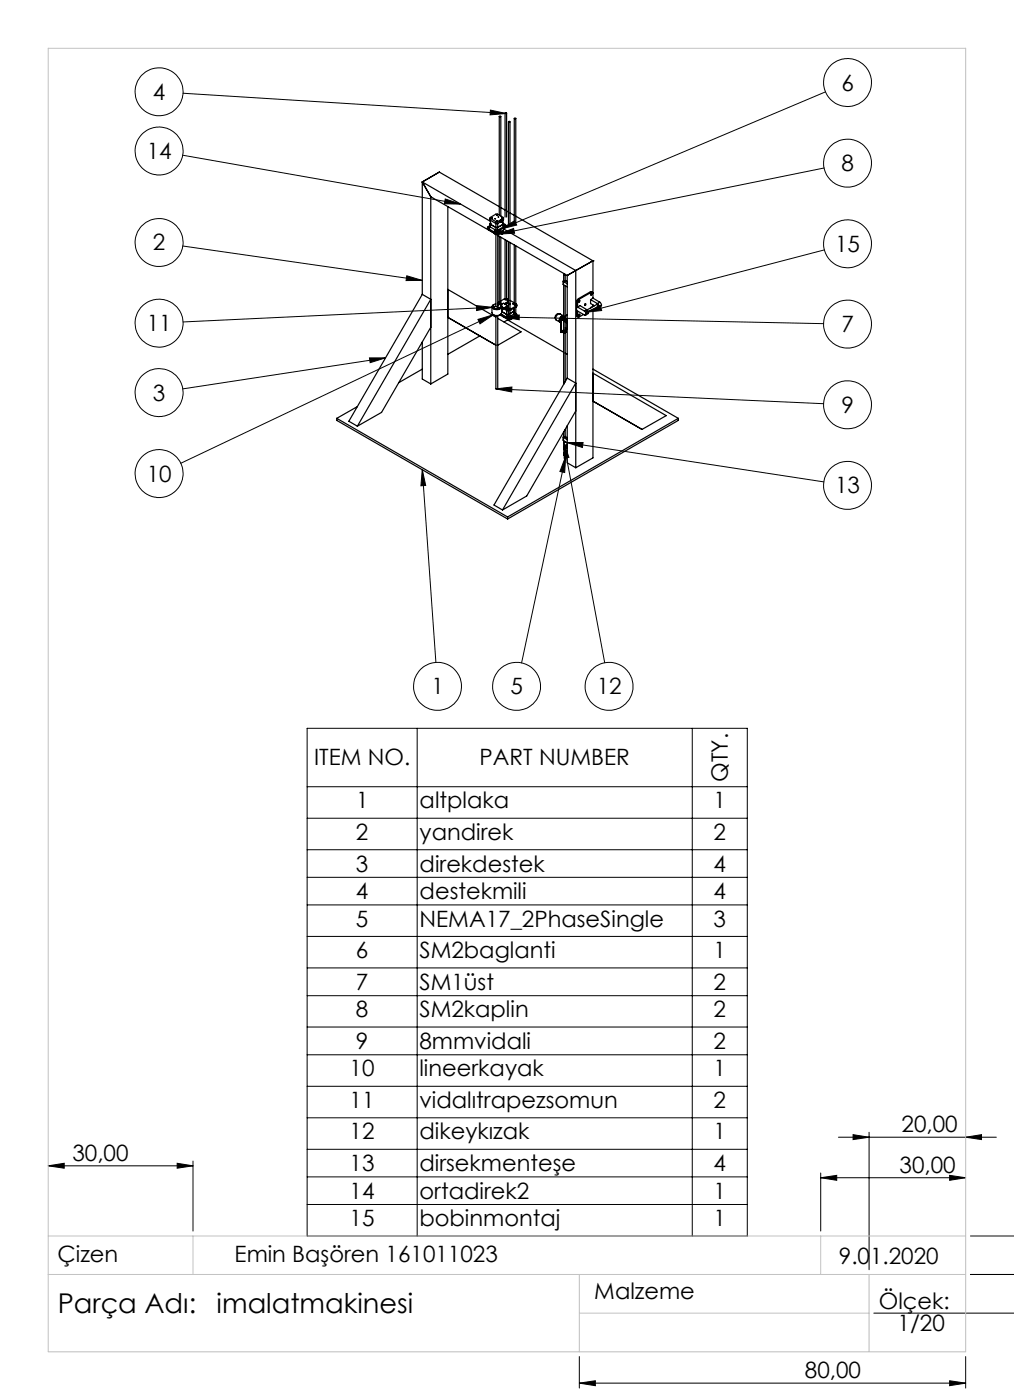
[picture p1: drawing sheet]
<svg xmlns="http://www.w3.org/2000/svg" width="210mm" height="290mm" viewBox="0 0 210 290" stroke-linecap="round" stroke-linejoin="round" font-family="sans-serif">
<g fill="none" stroke="#000" stroke-width=".21">
<path d="M37.9 19.3l66.9 4.2M171 19l-67.2 28.4M37.9 32.2l57.5 10.1M101.6 22.8l3.2 .7-3.3 .3zM170.7 34.8l-67.5 13.7M37.9 51l49.6 7.1M84.2 57.1l3.3 1h-3.4zM92.2 41.2l3.2 1.1-3.4-.1zM103.2 48.5l3.2-1.2 .2 1zM103.8 47.4l2.8-1.7 .4 .9zM170.7 51.8l-49.4 12.9M76.5 74.1h3.3l-3.1 1z"/>
<path d="M79.8 74.1l-41.9 6.5M98.7 63.3l3.3 .4-3.3 .6zM99 66.2l3.2-1-2.8 1.9zM102 63.7l-64.1 3M102.2 65.2l-64.8 30.8M104.2 65.7l3.3-.5v1zM104.2 65.7l66.4 1.3M121.3 64.7l3.1-1.3 .2 .9zM87.5 97.3l2.8 39.9M87.5 97.3l.7 3.3h-1zM102.7 80.6l67.9 3M102.7 80.6l3.3-.4v1z"/>
<path d="M116.7 91.6l8.5 45.7M116.7 91.6l1.1 3.1-1 .2zM117.2 94.5l-9.2 42.8M117.2 94.5l-.3 3.4-.9-.2zM117.4 91.7l53.2 8.1M117.4 91.7h3.4l-.2 1zM63.6 150.9h91.2v105.1h-91.2zM86.4 150.9v105.1M143.4 150.9v105.1M63.6 169.5h91.2M63.6 176h91.2M63.6 163h91.2"/>
<path d="M63.6 181.7h91.2M63.6 187.4h91.2M63.6 194h91.2M63.6 200.5h91.2M63.6 206.3h91.2M63.6 212.7h91.2M63.6 218.5h91.2M63.6 225h91.2M63.6 231.5h91.2M63.6 238.1h91.2M173.6 235.6h32.7M176.7 235l3.3 .6-3.3 .5z"/>
<path d="M180 234.5v28.5M200 235.6l3.3-.6v1.1zM10 241.5l3.3-.5v1zM10 241.5h30M36.7 241l3.3 .5-3.3 .5zM40 240.5v14.5M63.6 243.8h91.2M63.6 249.5h91.2M170 244l3.3-.5v1zM170 243v12M170 244h30M196.7 243.5l3.3 .5-3.3 .5z"/>
<path d="M201 256h9.1M181 272h29.1M201 264h9.1M120 286.5l3.3-.5v1zM120 281v6.5M120 286.5h80M196.7 286l3.3 .5-3.3 .5zM200 281v6.5"/>
<circle cx="32.9" cy="19" r="5"/>
<circle cx="175.5" cy="17.1" r="5"/>
<circle cx="33" cy="31.3" r="5"/>
<circle cx="175.5" cy="33.8" r="5"/>
<circle cx="32.9" cy="50.2" r="5"/>
<circle cx="175.5" cy="50.5" r="5"/>
<circle cx="33" cy="67" r="5"/>
<circle cx="175.5" cy="67.1" r="5"/>
<circle cx="32.9" cy="81.3" r="5"/>
<circle cx="33" cy="98.1" r="5"/>
<circle cx="175.5" cy="83.8" r="5"/>
<circle cx="175.5" cy="100.5" r="5"/>
<circle cx="90.6" cy="142.2" r="5"/>
<circle cx="107" cy="142.2" r="5"/>
<circle cx="126.1" cy="142.2" r="5"/>
</g>
<path d="M10 10h190v270h-190zM10 256h190M40 256v8M170 256v8M10 264h190M120 264v16M120 272h60M180 264v16" fill="none" stroke="#c0c0c0" stroke-width=".21"/>
<g fill="#000">
<path d="M101.6 22.8l3.2 .7-3.3 .3zM103.8 47.4l2.8-1.7 .4 .9zM103.2 48.5l3.2-1.2 .2 1zM121.3 64.7l3.1-1.3 .2 .9zM104.2 65.7l3.3-.5v1zM102.7 80.6l3.3-.4v1zM117.4 91.7h3.4l-.2 1zM117.2 94.5l-.3 3.4-.9-.2zM116.7 91.6l1.1 3.1-1 .2zM87.5 97.3l.7 3.3h-1zM99 66.2l3.2-1-2.8 1.9zM76.5 74.1h3.3l-3.1 1zM84.2 57.1l3.3 1h-3.4zM98.7 63.3l3.3 .4-3.3 .6zM92.2 41.2l3.2 1.1-3.4-.1z"/>
<path d="M36.7 241l3.3 .5-3.3 .5zM10 241.5l3.3-.5v1z"/>
<path d="M120 286.5l3.3-.5v1zM196.7 286l3.3 .5-3.3 .5zM170 244l3.3-.5v1zM196.7 243.5l3.3 .5-3.3 .5zM176.7 235l3.3 .6-3.3 .5zM200 235.6l3.3-.6v1.1z"/>
</g>
<g fill="none" stroke="#000" stroke-width=".25">
<path d="M87.5 37.7l1.7 3.1M87.5 37.7l14.1 8.1M87.5 37.7l3.5-2.1 12.4 7.2M87.5 37.7v23.3M103.4 24.1v20.5M103.7 24.1v20.6M104.6 23.4v21.6M104.9 23.4v21.6M105.3 25.2v21.6M105.3 25.2h.3l-.2 .1zM105.6 25.2v21.6M106.5 24.5v21.6"/>
<path d="M106.5 24.5l.3 .1h-.2zM106.8 24.5v21.6M89.2 40.8l13.2 7.6M89.2 40.8v38.7M92.7 42.8v34.7l-3.5 2M92.7 60l10 5.7M101 47.1l.1 .4M101.1 47.3l1.1 .7M101.1 47.3v.2M101.1 47.5l1.1 .7M101.2 47.1h.3l-.2 .1zM101.5 46.7l-.5 .3 .1 .3"/>
<path d="M101.5 45.1v.5l1.3 .7h.2M101.5 46.4l.1 .6M101.6 45.2v-.2l1.2-.7 1.4 .7v.2M101.6 46.3v.2l1.1 .6M101.6 46.3h.1M101.6 45.2l1.1 .7M101.6 45.2v1.8M101.6 47l1.1 .7M101.7 45.1l.1 .1zM101.7 45.1l.1 .1M101.7 45.2h.1M101.8 45.2h.1"/>
<path d="M101.8 45.1l-.1 .1M102.2 48h.7M102.2 48.2h.7M102.2 48v.2M102.4 48.3l.3 .3 .5-.1-.6 .1zM102.5 45.3h.1zM102.7 48.6v14.9l.1 .1 .3-.1v-14.9M102.7 45.9h.3M102.7 47.1h.3M102.7 47.7h.3M102.7 45.9v1.8M102.7 47.1h.4"/>
<path d="M102.8 48.4h.1M102.8 44.5h.1zM102.8 45.7l.1 .1zM102.8 45.8h.1zM102.8 45.8h.1M102.8 44.5h.1M102.9 45.8h.1M102.9 44.5h.1M102.9 48v.2M102.9 48.2l.6-.4 .6 .1v.3M102.9 44.5h-.1M103 45.9v.4"/>
<path d="M103 47.1v.6M103.1 46.3v.8M103.1 48.8l14.4 8.3M103.2 44.9l.1 .1zM103.2 48h-.1M103.2 48.1h-.3M103.2 48.1l-.3 .1M103.2 48.1l-.4 .1M103.2 48.1l-.5 .1M103.3 48h-.1M103.3 48l-.1 .1M103.3 48.1h-.1"/>
<path d="M103.3 47.9l-.1 .1M103.3 47.9l-.2 .1M103.4 48.3l-.2 .2M103.4 47.9l-.5 .2M103.4 47.9l-.2 .2M103.4 47.9l-.6 .3M103.4 48l-.2 .1M103.4 48.2l.4 .3a.21 .21 0 0 0 .2 0 .21 .21 0 0 0 .1-.3M103.4 47.9v.4M103.4 48.9v13.8l.1 .1h.2v-13.7M103.5 45.7l.1 .1M103.5 45.7l.1 .3"/>
<path d="M103.6 46l-.6 .3M103.6 45.8l.2-.1 .1 .1M103.6 45.9l.2 .1M103.6 45.8v.2M103.7 45.9l.1 .1M103.7 43l.9 .5M103.7 45.9l-.1 .1M103.8 45.9h.1M103.8 45.9l.2 .2M103.8 45.9l.1 .1M103.8 48l.1 .1M103.8 45.8l.2 .1"/>
<path d="M103.9 45.6l-.4 .1M103.9 45.6l-.3 .2M103.9 45.6v.1M103.9 45.8l-.1 .1M103.9 45.8l-.2 .1M103.9 46h.1M103.9 45.1l.1 .1zM103.9 45.1l.1 .1M103.9 45.2h.1M104 46.1h.1M104 45.9h.1M104 45.1h.1"/>
<path d="M104 45.2h.1M104 45.9v.1M104 45.9l-.2-.1 .2 .2M104 46h.1M104 45.1l-.1 .1M104 45.1v.1M104.2 45.7v.8l-1.1 .6M104.2 46.3h.1M104.2 46.3v.2M104.2 45.2v.4M104.2 46.5v.5M104.2 45.2l-1.2 .7"/>
<path d="M104.2 45.6l-.3 .2M104.2 46.5l-1.2 .6M104.2 47l-1.2 .7M104.2 46.3l.6 .3-.1 .3M104.2 48.2l-.2 .3M104.2 47.4l15 8.6M104.2 47.4v.8M104.2 48.2h-.1M104.3 45.1l-.1 .5M104.3 46.4l-.1 .6M104.4 46.7l.2 .1h-.2zM104.6 49.7v12.4"/>
<path d="M104.7 46.9l-1.8 1.1M104.7 46.9v.2M104.7 47.1l-.5 .3M104.8 46.7l-.1 .4M104.9 49.8v12.3M104.9 43.7l.4 .2M105.3 50v13.9M105.6 50.2v13.7M105.6 44.1l.9 .5M106.5 50.7v12.5M106.8 50.9v12.3M106.8 44.8l16 9.2"/>
<path d="M116.6 58.2l.1 .8M116.7 58.3l.8 .5M116.7 58.3v.7M116.7 59l.8 .4M116.7 58.2l.1 .1 .3-.1M116.7 58.1v.2M116.7 56.9v1.4M116.7 59v7.1M117.1 58.1h.1M117.1 56.9v1.4M117.1 59.2v6.9M117.1 58.1l.4 .3"/>
<path d="M117.5 57.1v21.2M117.5 57.1h.1M119.2 56l-1.7 1.1M119.2 56v40.9M122.8 54v7.8M122.8 54l-3.6 2M122.8 54h.1M87.5 61l1.7 1-15.2 26.3M87.5 61l-15.3 26.3 1.8 1M87.5 70.9v7.6l1.7 1M87.5 76.5l-5 2.8M89.2 67.8l-10.2 17.6-5 2.9"/>
<path d="M92.7 65.7l10 5.8-1.6-.9M99.4 69.6l-6.7 3.8M101.9 63.6v1.2a1.18 1.18 0 0 0 2 0v-1.2M102 63.4v.2M102.1 65.1a1.25 1.25 0 0 0 1.6 0l1.4 .9M102.1 63.2a.56 .56 0 0 0-.1 .7 .56 .56 0 0 0 .7 .2l.8-.1 .3-.1 .1-.4M102.2 63.5h.2l-.2 .1zM102.2 63.6h.2M102.7 63l-.5 .1-.2 .5M102.7 65.4l.1 15.2h.3v-15.2M103.1 63.1h.1l-.1 .1M103.1 63.2h.1"/>
<path d="M103.1 66l4.8 2.7-4.8 2.8M103.1 63.7l.3 .1zM103.2 63h-.1a.5 .5 0 0 1 .6 .3 .5 .5 0 0 1-.3 .6l-.8 .1-.6-.4M103.2 63.8h.2M103.2 62.7v.3M103.3 63h.1M103.3 63l.4 .2M103.4 62.5l-.2 .2 .1 .3M103.5 65.2l1.6 1M103.6 63.2l.6-.4 .9 .5M103.8 63.3l.2 .1M103.8 63.4a1.01 1.01 0 0 1-.8 .7 1.01 1.01 0 0 1-1-.4v-.1"/>
<path d="M103.8 65l1.2 .7M104 63.6l.1 .2h.3M104 63.4l-.1 .1M104 63.4v.2M104 64.6l.9 .5M104 64.6l1 .5M104 63.6l.4 .2M104.1 62.9l-.1 .1M104.3 63.9l.7 .4M104.4 66.7l.7-.4 11.6 6.7M104.5 63.8l.6 .4M104.6 61.9l-.9 .5"/>
<path d="M104.6 62l.1 .1 .2-.1M104.7 63.7l.4 .3M104.7 62.9l.1 .1zM104.9 61.9l.4 .1M104.9 64.3v.8M104.9 65.1h.4M105 64.3h.3M105 65.1h.3M105 65.7h.3M105 64.1v.2M105 65.1v.6M105 63.3h.3"/>
<path d="M105.1 63.6h.1zM105.1 62.3l.1 .1zM105.1 63.3l-1 .8-.2 .6M105.1 66h.7M105.1 66.2l.3 .1 .4-.1M105.1 64h.7M105.1 64.2h.7M105.1 63.3l-.7 .5M105.1 64v.2M105.1 66v.2M105.3 64.3v1.5l.1 .2 .2-.1v-1.6M105.3 63.8l.1 .1 .2-.1"/>
<path d="M105.3 62.6l-.6 .1-.1 .3 .7-.2M105.3 64.3h.1M105.3 65.1h.1M105.3 65.7h.1M105.6 62.8v.3M105.6 63l.1 .1M105.6 62.2l.9 .5M105.8 64v.2M105.8 66v.2M106.2 62.9l.1 .1zM106.4 64.3l.1 .2-.9 .5 .8-.5M106.4 63.8v1.3"/>
<path d="M106.4 65.1l-.8 .4M106.5 65.1l.1 .1 .2-.1M106.5 64.8h.1M106.5 63.1l.1 .1 .2-.1M106.5 65l-.1 .1M106.5 63.8v1.4M106.8 64.9a.22 .22 0 0 1 .2 .2 .22 .22 0 0 1-.1 .3M106.8 62.9a.24 .24 0 0 1 .2 .2 .24 .24 0 0 1-.1 .3M106.8 63.6v1.6M106.9 65.4l-1.1 .6M106.9 63.4v.2M106.9 65.4v.2"/>
<path d="M106.9 65.6l-1.1 .6M106.9 63.4l-1.1 .6M106.9 63.6l-1.1 .6M107 65.2l-.1 .4M107 63.2l-.1 .4M115.3 66.3l.7 .4M116 65a.76 .76 0 0 0-.9 .4 .76 .76 0 0 0 .2 .9M116 65a.84 .84 0 0 0-.8 .5 .84 .84 0 0 0 .1 .8M116 65l.7 .4M116.1 66l.1 2.9M116.1 66h.1M116.2 65.8l-.2 .4 .1 .1"/>
<path d="M116.2 65.8l-.2 .3 .1 .4M116.2 65.6v.2M116.2 66v2.9M116.2 65.6l.3 .2M116.2 65.6l.2-.1 .3 .2M116.2 65.8l.1 .1M116.3 66.1l.3 .1M116.3 66.1l.3 .2M116.3 68.6l.3 .3M116.3 68.6l.3 .2M116.4 68.8l-.2 .1M116.6 66.2h.6"/>
<path d="M116.6 66.3h.6M116.6 68.8h.6M116.6 68.9h.6M116.6 66.2v.1M116.6 68.8v.1M116.7 66l.1 .1M116.7 68.6l.2 .1 .2-.1M116.7 65.5a.77 .77 0 0 0-.8 .4 .77 .77 0 0 0 .2 .9M116.7 66.4v2.2M116.7 68.9v10.7M116.7 65.8l-.4 .3M116.7 65.7l-.5 .3"/>
<path d="M116.7 68.3l-.4 .3M116.7 65.6l-.6 .4M117.1 65.8l.2 .3-.1 .1M117.1 66l-.3 .1M117.1 68.3l.2 .3-.1 .2M117.1 66.4v2.2M117.1 68.9v10.2M117.1 66.7l.3 .2M117.1 67.9l.3 .3M117.1 73.1l.4 .3M117.2 66.2v.1M117.2 68.8v.1"/>
<path d="M117.3 66.4l.2 .5M117.3 66.2l-.1 .1M117.3 68.6l-.1 .3M117.3 66.1v.1M117.4 68.1v.1M117.4 66.2h-.1M117.4 66.9l.1 .1M117.4 66.9v1.3M117.4 68.2l-.3 .2M117.5 66.4v.1M117.5 66.1l-.2 .2 .2 .5M117.5 65.3l-.4 .3"/>
<path d="M117.5 65.2l-.4 .3M117.5 78.3l-15.2 26.3 1.8 1M117.5 78.3l1.7 1.1-15.1 26.2M119.4 65.4l.3 .3M119.4 65.4l.2 .1M119.4 62.5v2.9M119.4 62.5l.2 .1M119.6 62.6v1M119.6 63.6l1.4 .8M119.6 63.6l.5-.3 1.4 .9M119.8 61.9l-.4 .6M119.8 61.9l.2 .1"/>
<path d="M119.9 62.2l-.1 .2M119.9 65.1l-.1 .2M119.9 62.2a.18 .18 0 0 1 .2 .3 .16 .16 0 0 1-.3 0zM119.9 65.1a.16 .16 0 0 1 .2 .2 .16 .16 0 0 1-.3 .1zM120 62l-.3 .2-.1 .4M120.9 65.1l-.9 .5a.2 .2 0 0 1-.3 .1 .2 .2 0 0 1-.1-.2M121 64.4l.4 .6M121.2 63l-.1 .1M121.4 65a.21 .21 0 0 1-.1 .3 .21 .21 0 0 1-.3-.1l-1.4-.8v1.1M121.5 64.2l.4 .6M121.5 64.2l-.5 .2M121.6 64.2l2-1.1 .2 .2v.2l-2 1.1"/>
<path d="M121.9 64.8l-.6 .5M121.9 64.8l-.5 .2M122.3 60.4l.4 .1M122.3 60.4l.1 .2M122.3 60.4l-2.5 1.5M122.3 62.1v.8l.8 .4M122.3 62.1l1.4 .8M122.4 60.8l-.1 .2M122.4 63.7v.1M122.4 60.6a.21 .21 0 0 1 .3-.1 .21 .21 0 0 1 .1 .3M122.4 60.6l-2.4 1.4M122.6 63.7l-.3 .1"/>
<path d="M122.8 63.2v.3M122.8 64.1v30.7l-3.6 2.1M122.8 61.8l-.5 .3M122.8 61.8l1.4 .8M122.8 77.3l15.2 8.8-5 2.9-10.2-5.9M122.8 76.5l17.7 10.2M123.7 62.9l.4 .6M124.1 63.5a.24 .24 0 0 1-.2 .3 .24 .24 0 0 1-.3-.2M124.2 62.6l.4 .6M124.2 62.6l-.5 .3M124.6 63.2l-.6 .5M124.6 63.2l-.5 .3"/>
<path d="M69.7 86.7l35.4 20.4M69.7 86.7v.4l35.4 20.4M74 84.2l-4.3 2.5M116.6 90.5l.1 .8M116.7 90.6v.7M116.7 90.6l.8 .5M116.7 91.3l.8 .4M116.7 90.5l.1 .1 .3-.1M116.7 90.4v.2M116.7 91.6h.1M116.7 89.5v1M116.7 91.3v.3"/>
<path d="M116.8 92.4v.7l.7 .4M116.8 93.9v.4M116.8 93.7v.2l.7 .4-.7-.3M116.8 92.6l.7 .3M116.8 92.6v1.7M116.8 94.3l.4 .2M117.1 94.7h.1M117.1 94.6h.1M117 92.4l.1 .1zM117 92.4h.1M117 92.4l.1 .1M117 92.4v.1"/>
<path d="M117 92.5h.1M117.1 91.5l-.1 .2-.3-.1M117.1 89v1.5M117.1 94.7l.2-.1zM117.1 90.4l.4 .3M117.1 92.4l-.1 .1M117.2 94.5l.1 .1M117.2 94.3l.1 .1M117.2 94.3l.2 .2M117.2 94.3l.3 .1M117.2 94.5l-.2 .1M117.2 94.5h.2"/>
<path d="M117.3 94.6v.1M117.3 94.6l-.2 .1M117.3 94.6l-.2 .2M117.3 94.6l-.1 .1M117.3 94.7h.1M117.3 94.7h.2M117.4 94.6l-.1 .1M117.4 94.5l.1 .2M117.5 92l-.7 .3v.3M117.5 92.3v.4M117.5 92.4v.2M117.5 88.2v7.7l1.7 1"/>
<path d="M117.5 94.4l-.1 .1M119.2 85.1l-10.1 17.6-5 2.9M140.5 86.7l-35.4 20.4M140.5 86.7v.4l-35.4 20.4M105.1 107.1v.4"/>
<circle cx="103.6" cy="24.2" r=".12"/>
<circle cx="104.8" cy="23.4" r=".13"/>
<circle cx="102.5" cy="47.9" r=".11"/>
<circle cx="102.8" cy="48.4" r=".08"/>
<circle cx="103.8" cy="48.1" r=".1"/>
<circle cx="116.9" cy="56.9" r=".13"/>
<circle cx="121.2" cy="63.1" r=".17"/>
<circle cx="122.5" cy="61" r=".17"/>
</g>
<g font-size="5.6">
<text x="12" y="272">Parça Adı:</text>
<text x="44.9" y="272">imalatmakinesi</text>
</g>
<g font-size="4.7">
<text x="31.7" y="20.7">4</text>
<text x="174.3" y="18.8">6</text>
<text x="30.4" y="32.9">14</text>
<text x="174.3" y="35.5">8</text>
<text x="31.7" y="51.9">2</text>
<text x="173" y="52.2">15</text>
<text x="30.4" y="68.6">11</text>
<text x="174.3" y="68.8">7</text>
<text x="31.7" y="83">3</text>
<text x="174.3" y="85.5">9</text>
<text x="30.4" y="99.7">10</text>
<text x="173" y="102.2">13</text>
<text x="89.3" y="143.8">1</text>
<text x="105.7" y="143.8">5</text>
<text x="123.6" y="143.8">12</text>
<text x="65.1" y="158.6">ITEM NO.</text>
<text x="99.3" y="158.6">PART NUMBER</text>
<text x="150.8" y="162" transform="rotate(-90 150.8 162)">QTY.</text>
<text x="73.7" y="167.5">1</text>
<text x="86.9" y="167.5">altplaka</text>
<text x="147.8" y="167.5">1</text>
<text x="73.7" y="174">2</text>
<text x="86.9" y="174">yandirek</text>
<text x="147.8" y="174">2</text>
<text x="73.7" y="180.6">3</text>
<text x="86.9" y="180.6">direkdestek</text>
<text x="147.8" y="180.6">4</text>
<text x="73.7" y="192">5</text>
<text x="73.7" y="186.3">4</text>
<text x="86.9" y="192">NEMA17_2PhaseSingle</text>
<text x="86.9" y="186.3">destekmili</text>
<text x="147.8" y="192">3</text>
<text x="147.8" y="186.3">4</text>
<text x="73.7" y="198.5">6</text>
<text x="86.9" y="198.5">SM2baglanti</text>
<text x="147.8" y="198.5">1</text>
<text x="73.7" y="205">7</text>
<text x="86.9" y="205">SM1üst</text>
<text x="147.7" y="205">2</text>
<text x="73.7" y="210.7">8</text>
<text x="86.9" y="210.7">SM2kaplin</text>
<text x="147.7" y="210.7">2</text>
<text x="73.7" y="217.3">9</text>
<text x="86.9" y="217.3">8mmvidali</text>
<text x="147.7" y="217.3">2</text>
<text x="72.4" y="223">10</text>
<text x="86.9" y="223">lineerkayak</text>
<text x="147.7" y="223">1</text>
<text x="72.4" y="229.5">11</text>
<text x="86.9" y="229.5">vidalıtrapezsomun</text>
<text x="147.7" y="229.5">2</text>
<text x="72.4" y="236">12</text>
<text x="86.9" y="236">dikeykızak</text>
<text x="147.7" y="236">1</text>
<text x="186.7" y="234.5">20,00</text>
<text x="15" y="240.5">30,00</text>
<text x="72.4" y="242.6">13</text>
<text x="86.9" y="242.6">dirsekmenteşe</text>
<text x="147.7" y="242.6">4</text>
<text x="186.3" y="242.9">30,00</text>
<text x="72.4" y="248.3">14</text>
<text x="86.9" y="248.3">ortadirek2</text>
<text x="147.7" y="248.3">1</text>
<text x="72.4" y="254">15</text>
<text x="86.9" y="254">bobinmontaj</text>
<text x="147.7" y="254">1</text>
<text x="11.9" y="261.5">Çizen</text>
<text x="48.6" y="261.5">Emin Başören 161011023</text>
<text x="173.7" y="261.8">9.01.2020</text>
<text x="123.1" y="269.1">Malzeme</text>
<text x="182" y="271.1">Ölçek:</text>
<text x="185.9" y="275.6">1/20</text>
<text x="166.7" y="285.5">80,00</text>
</g>
</svg>
